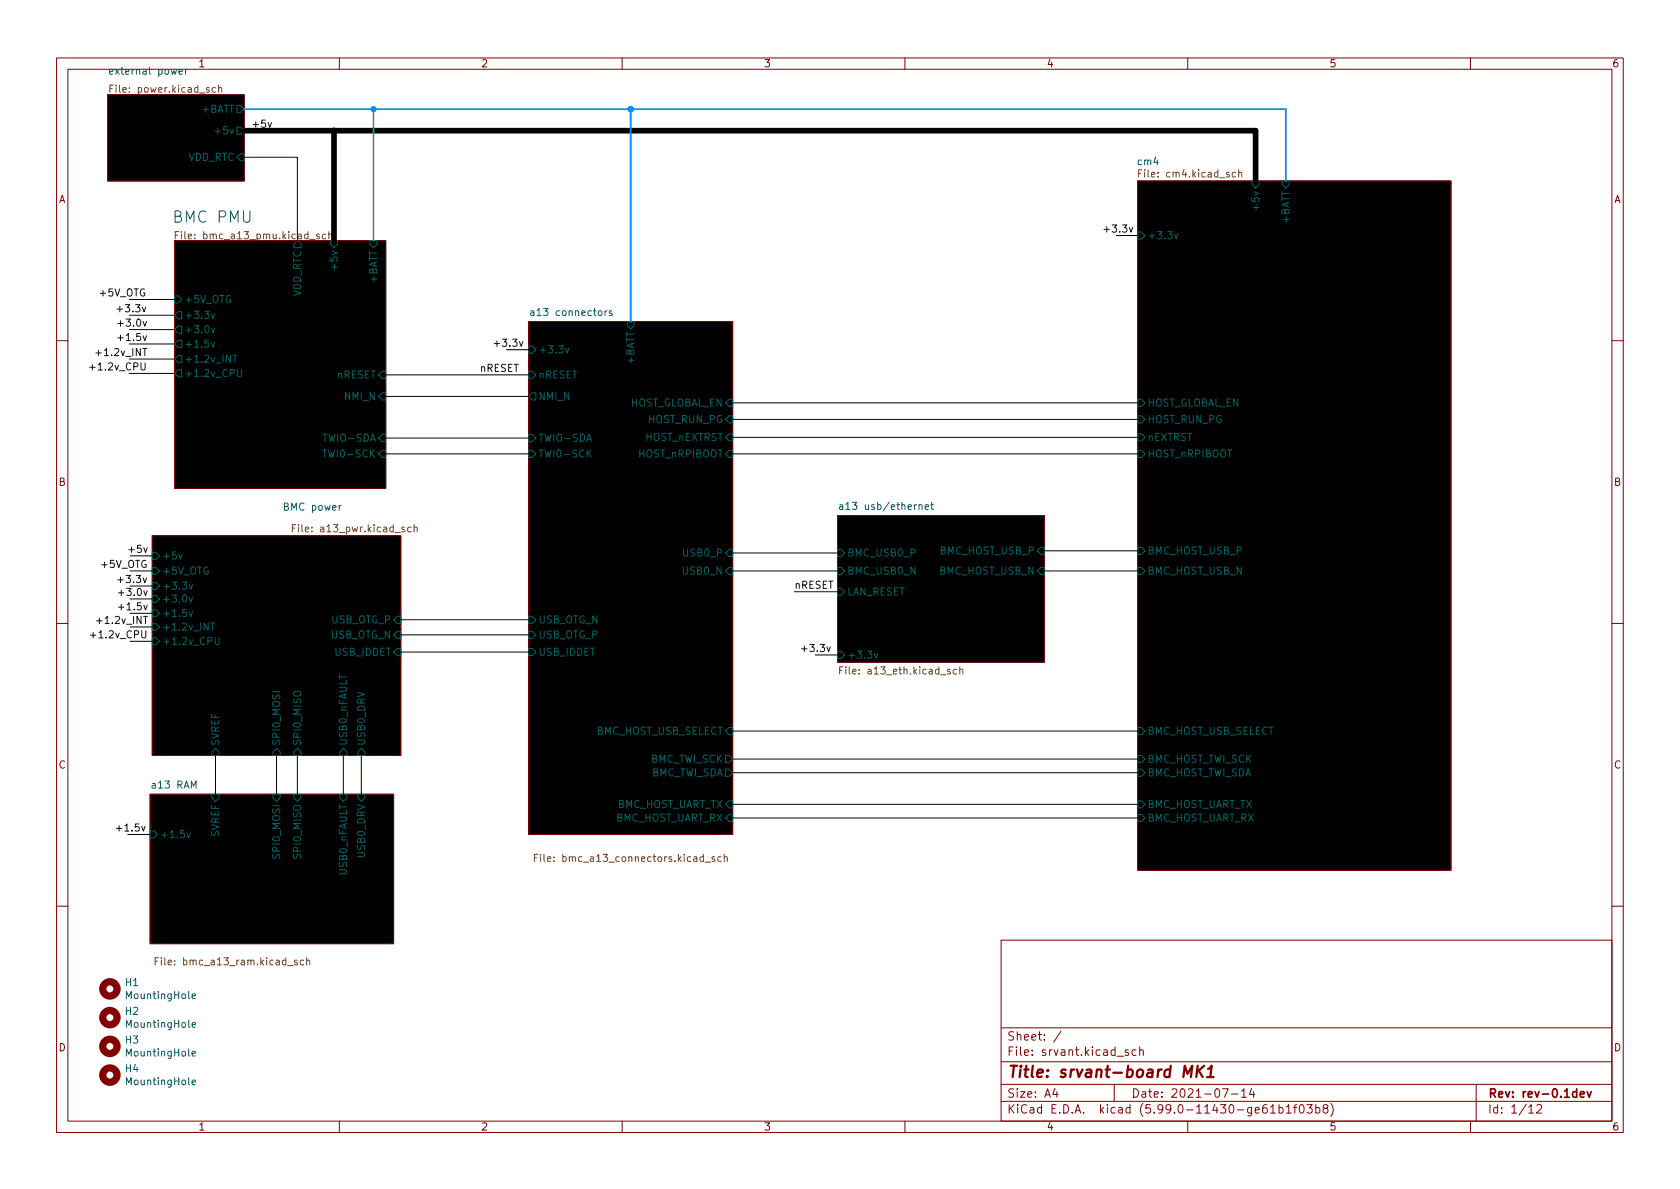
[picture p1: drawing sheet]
<svg xmlns="http://www.w3.org/2000/svg" width="297mm" height="210mm" viewBox="0 0 297 210" stroke-linecap="round" stroke-linejoin="round" font-family="sans-serif">
<g fill="none" stroke="#840000" stroke-width=".18">
<path d="M10 10.2h277v190.1h-277zM12 12.2h273v186.1h-273zM19 16.8h24.2v15.2h-24.2zM60 10.2v2M110 10.2v2M160 10.2v2M210 10.2v2M260 10.2v2M201.2 32h55.3v121.9h-55.3zM30.9 42.5h37.3v43.9h-37.3zM93.5 56.9h36v90.7h-36zM10 60.2h2"/>
<path d="M285 60.2h2M26.9 94.7h44v38.9h-44zM148.1 91.2h36.6v25.9h-36.6zM10 110.2h2M285 110.2h2M26.5 140.5h43.1v26.4h-43.1zM10 160.2h2M177 166.3h108v32h-108zM285 160.2h2M60 198.3v2M110 198.3v2M160 198.3v2"/>
<path d="M177 194.8h108M177 191.8h108M177 187.8h108M177 181.8h108M186.5 192.5l-.4 1h1M186.9 193v1M187.6 182.4l-1.3 1.9M197 191.8v3M199.5 185.7l-.4-.1-.2 .2 .1 .3 .5 .1v.4h-.6M200.9 185.7l-.5-.1-.3 .3v.4l.2 .3h.6M201.5 185.8l.2-.2 .4 .1v.9M201.5 185.1v1.5"/>
<path d="M210 198.3v2M216.1 192.5h1l-.6 1.5M217.7 193.5h1.2M219.5 193l.4-.5v1.5M219.5 194h.9M221.3 192.5l-.4 1h1M221.6 193v1M224.6 195.8l.5-.5v1.5M224.6 196.8h.9M226.1 195.9l.5-.1 .3 .3v.4l-.2 .3h-.6M226.1 195.3v1.5M227.4 195.8l.5-.5v1.5"/>
<path d="M227.4 196.8h.9M228.7 195.8h.6M229.3 195.3l-.4 .2v1.3M229.9 195.4l.2-.1a.81 .81 0 0 1 .6 .7 .81 .81 0 0 1-.3 .8h-.2a.81 .81 0 0 1-.6-.6 .81 .81 0 0 1 .3-.8zM231.1 195.3h.9l-.5 .6 .4 .1v.7l-.2 .1h-.4l-.2-.1M232.6 195.9l.5-.1 .3 .3v.4l-.2 .3h-.6M232.6 195.3v1.5M234.2 196l-.3-.3 .1-.2 .2-.2 .4 .1 .2 .2-.1 .2-.6 .2-.2 .3 .1 .4 .2 .1h.3l.3-.3-.1-.4-.2-.1M235.3 195.1a1.72 1.72 0 0 1 0 2.3M260 198.3v2M261 191.8v6.5M270.3 195.8l.4-.5v1.5"/>
<path d="M270.3 196.8h.9M271.7 195.5l.6-.2 .2 .2 .1 .3-.9 1h.9"/>
</g>
<path d="M279.4 193.5l.7-.1v-.3l-.5-.1-.2 .2 .1 .8h.6M280.6 193l.4 1 .3-1" fill="none" stroke="#840000" stroke-width=".3"/>
<path d="M209.2 190.5l.3-2 .5 1.4 .8-1.4-.2 2M211.8 188.5l-.3 2M211.9 189.3l.8 1.2M212.9 188.5l-1.3 1.1M213.4 190.5h1.2M213.6 189l.6-.5-.2 2" fill="none" stroke="#840000" stroke-width=".4"/>
<g fill="#000" stroke="#000" stroke-width=".18">
<path d="M19 16.8h24.2v15.2h-24.2zM201.2 32h55.3v121.9h-55.3zM30.9 42.5h37.3v43.9h-37.3zM93.5 56.9h36v90.7h-36zM26.9 94.7h44v38.9h-44zM148.1 91.2h36.6v25.9h-36.6zM26.5 140.5h43.1v26.4h-43.1z"/>
<circle cx="59.1" cy="23.1" r=".46"/>
</g>
<g fill="none" stroke="#725600" stroke-width=".18">
<path d="M19.4 15.7h.5M20 15.1h-.6v1.2M38.1 15.5h-.3l-.3 .2 .1 .6h.5M38.7 15.6l.1-.1h.3l.1 .8M38.7 15.1v1.2M201.3 30.6h.4M201.9 30h-.6v1.3M218.5 30.5h-.4l-.2 .2 .1 .5h.5M219 30.6l.2-.1h.3l.1 .8M219 30v1.3M31 41.6h.4M31.6 41h-.6v1.2"/>
<path d="M56.4 41.4h-.3l-.1 .2v.1l.4 .2v.3h-.4M57.6 41.4h-.4l-.2 .2 .1 .6h.5M58.1 41.5l.2-.1h.3l.1 .8M58.1 41v1.2M51.7 93.4h.4M52.3 92.8h-.6v1.2M72.7 93.3l-.4-.1-.2 .2 .1 .6h.5M73.2 93.3l.2-.1 .3 .1 .1 .7M73.2 92.8v1.2M148.5 118.5h.4M149.1 117.9h-.6v1.3M169.1 118.4l-.3-.1-.3 .3 .2 .5h.4"/>
<path d="M169.7 118.5l.2-.2 .3 .1v.8M169.7 117.9v1.3M94.5 151.7h.4M95.1 151.1h-.6v1.2M124.7 152.5h.9M126.4 151.6l-.3-.1-.2 .2v.2l.5 .1v.3h-.5M127.5 151.6l-.4-.1-.2 .2 .1 .6h.5M128.1 151.6l.1-.1 .3 .1 .1 .7M128.1 151.1v1.2M27.4 170h.5M28 169.4h-.6v1.2M53.7 169.8h-.4l-.2 .2 .1 .6h.5"/>
<path d="M54.2 169.9l.2-.1h.3l.1 .8M54.2 169.4v1.2"/>
</g>
<g fill="none" stroke="#006464" stroke-width=".18">
<path d="M19.4 12.7l.6-.1-.1-.3h-.3l-.2 .2v.6h.5M31.6 12.7l.7-.1-.1-.3h-.4l-.2 .2 .1 .6h.5M32.8 12.3v.8M33.2 12.3l-.4 .2M41.9 18.7h.6l.7 .6-.7 .6h-.6zM41.9 22.5h.6l.7 .6-.7 .6h-.6zM41.9 27.8l.6-.6h.7v1.2h-.7zM221.4 32h1.2v.6l-.6 .7-.6-.7zM226.7 32h1.3v.6l-.7 .7-.6-.7zM30.9 52.3h.6l.6 .7-.6 .6h-.6zM31.5 57.7h.6v1.2h-.6l-.6-.6zM31.5 55.1h.6v1.3h-.6l-.6-.7z"/>
<path d="M37.4 58l.3 .9 .3-.9M37.4 55.5l.3 .8 .3-.8M52.6 42.5l.6 .7v.6h-1.3v-.6zM58.4 42.5h1.3v.7l-.6 .6-.7-.6zM65.4 42.5h1.3v.7l-.7 .6-.6-.6zM93.9 55h.4l.1 .8M94.4 55.3h-.4l-.2 .2 .2 .3 .4-.1M107.3 55l-.3 .2M108.2 55h-.3l-.2 .1 .1 .2 .4 .1v.3h-.5M110.9 56.9h1.2v.6l-.6 .7-.6-.7zM201.2 41h.6l.6 .7-.6 .6h-.6zM207.7 41.4l.3 .8 .3-.8"/>
<path d="M31.5 60.2h.6v1.3h-.6l-.6-.7zM31.5 62.9h.6v1.2h-.6l-.6-.6zM31.5 65.4h.6v1.3h-.6l-.6-.7zM37.4 60.6l.3 .8 .3-.8M41.2 62.8h.7M41.5 62.8v1.3M42 65.3v1.1l.2 .2 .4-.1 .1-.1v-1.1M57 79.6h.8M57.4 79.6v1.2M67.6 76.8h.6v1.3h-.6l-.7-.6zM67.6 79.6h.6v1.3h-.6l-.7-.6zM67.6 69.5h.6v1.2h-.6l-.7-.6z"/>
<path d="M67.6 65.7h.6v1.2h-.6l-.7-.6zM93.5 61.2h.6l.6 .6-.6 .7h-.6zM93.5 79.6h.6l.6 .7-.6 .6h-.6zM93.5 76.8h.6l.6 .7-.6 .6h-.6zM93.5 70.1l.6-.6h.6v1.2h-.6zM93.5 65.7h.6l.6 .6-.6 .6h-.6zM100 61.6l.3 .8 .3-.8M103.7 78l.4-1.2 .5 1.2M104.5 79.6l-.7 .7M128.9 70.6h.6v1.3h-.6l-.6-.7zM128.9 73.5h.6v1.3h-.6l-.6-.6zM128.9 76.7h.6v1.3h-.6l-.6-.7z"/>
<path d="M128.9 79.6h.6v1.3h-.6l-.6-.6zM201.2 79.6h.6l.6 .7-.6 .6h-.6zM201.2 70.6h.6l.6 .6-.6 .7h-.6zM201.2 73.5h.6l.6 .7-.6 .6h-.6zM201.2 76.7h.6l.6 .6-.6 .7h-.6zM26.9 97.7h.7l.6 .6-.6 .6h-.7zM31.6 98l.3 .9 .3-.9M60.3 89.4l-.3 .2M104 80.1l.5 .7M128.9 97.1h.6v1.3h-.6l-.6-.6zM148.1 97.1h.6l.7 .7-.7 .6h-.6zM148.5 89.3h.4l.1 .8"/>
<path d="M149 89.6h-.4l-.2 .2 .2 .3 .4-.1M163.6 89.7l.6-.1-.1-.3-.3-.1-.2 .2v.6h.5M164.6 89.2h.4M164.7 88.8v1.1l.3 .2M184 96.8h.7v1.2h-.7l-.6-.6zM201.2 96.8h.6l.6 .6-.6 .6h-.6zM26.9 103h.7l.6 .6-.6 .7h-.7zM26.9 107.8h.7l.6 .7-.6 .6h-.7zM26.9 105.3h.7l.6 .6-.6 .6h-.7zM26.9 110.2h.7l.6 .7-.6 .6h-.7zM26.9 112.8h.7l.6 .6-.6 .6h-.7zM26.9 100.3h.7l.6 .7-.6 .6h-.7z"/>
<path d="M33.4 103.4l.3 .8 .3-.8M33.4 108.2l.3 .8 .3-.8M33.4 105.6l.3 .9 .3-.9M37.2 110.2h.8M37.6 110.2v1.2M38 112.7v1l.3 .3 .3-.1 .2-.2v-1M70.2 109h.7v1.2h-.7l-.6-.6zM70.2 111.6h.7v1.3h-.7l-.6-.6zM70.2 114.7h.7v1.2h-.7l-.6-.6zM93.5 114.7h.6l.6 .6-.6 .6h-.6zM93.5 111.6h.6l.6 .7-.6 .6h-.6zM93.5 109h.6l.6 .6-.6 .6h-.6z"/>
<path d="M128.9 100.3h.6v1.3h-.6l-.6-.6zM148.1 115.2h.6l.7 .6-.7 .7h-.6zM148.1 100.3h.6l.7 .7-.7 .6h-.6zM148.1 104h.6l.7 .6-.7 .7h-.6zM154.6 115.5l.3 .9 .3-.9M184 100.3h.7v1.3h-.7l-.6-.6zM201.2 100.3h.6l.6 .7-.6 .6h-.6zM38.1 132.3l.6 .7v.6h-1.2v-.6zM48.9 132.3l.6 .7v.6h-1.2v-.6zM52.6 132.3l.6 .7v.6h-1.3v-.6zM60.7 132.3l.6 .7v.6h-1.2v-.6zM63.9 132.3l.6 .7v.6h-1.3v-.6z"/>
<path d="M128.3 136h.6l.6 .6-.6 .7h-.6zM128.3 133.6h.6l.6 .6-.6 .7h-.6zM128.9 128.6h.6v1.3h-.6l-.6-.6zM201.2 128.6h.6l.6 .7-.6 .6h-.6zM201.2 136h.6l.6 .6-.6 .7h-.6zM201.2 133.6h.6l.6 .6-.6 .7h-.6zM26.5 146.9h.7l.6 .7-.6 .6h-.7zM33 147.3l.4 .8 .3-.8M37.5 140.5h1.2v.6l-.6 .6-.6-.6zM48.3 140.5h1.2v.6l-.6 .6-.6-.6zM51.9 140.5h1.3v.6l-.6 .6-.7-.6zM60.1 140.5h1.2v.6l-.6 .6-.6-.6z"/>
<path d="M63.2 140.5h1.3v.6l-.6 .6-.7-.6zM128.9 144h.6v1.3h-.6l-.6-.7zM128.9 141.6h.6v1.3h-.6l-.6-.7zM201.2 144h.6l.6 .6-.6 .7h-.6zM201.2 141.6h.6l.6 .6-.6 .7h-.6zM34 176.2l.6-.2-.1-.2-.4-.1-.1 .2v.6h.5M34 191.4l.6-.1-.1-.3h-.4l-.1 .2v.6h.5M34 181.2l.6-.1-.1-.2-.4-.1-.1 .2v.6h.5M34 186.3l.6-.1-.1-.2-.4-.1-.1 .2v.6h.5"/>
</g>
<g fill="none" stroke="#840000" stroke-width="1.3">
<circle cx="19.4" cy="174.9" r="1.27"/>
<circle cx="19.4" cy="180" r="1.27"/>
<circle cx="19.4" cy="190.1" r="1.27"/>
<circle cx="19.4" cy="185" r="1.27"/>
</g>
<g fill="none" stroke="#0f0f0f" stroke-width=".18">
<path d="M20.7 54.7h1M20.8 57.2h1M20.8 59.7h1M195.2 40.6h1M15.9 65h.9M17 62.4h.9M87.4 60.8h.9M16 112.3h1M17.1 109.8h.9M20.8 102.5h1M21 104.8h.9M21 107.4h.9"/>
<path d="M141.7 114.7h1M20.6 146.5h.9"/>
</g>
<g fill="none" stroke="#000" stroke-width=".18">
<path d="M43.2 27.8h9.4v14.7M22.9 58.3h8M22.9 53h8M22.9 55.7h8M197.4 41.7h3.8M22.9 60.8h8M22.9 63.5h8M22.9 66h8M68.2 66.3h25.3M68.2 70.1h25.3M68.2 77.5h25.3M89.5 61.8h4"/>
<path d="M129.5 71.2h71.7M129.5 74.2h71.7M129.5 77.3h71.7M23 98.3h3.9M68.2 80.3h25.3M129.5 97.8h18.6M129.5 80.3h71.7M184.7 97.4h16.5M23 101h3.9M23 110.9h3.9M23 113.4h3.9M23 103.6h3.9"/>
<path d="M23 108.5h3.9M23 105.9h3.9M70.9 112.3h22.6M70.9 115.3h22.6M70.9 109.6h22.6M129.5 101h18.6M140.5 104.6h7.6M144.1 115.8h4M184.7 101h16.5M38.1 133.6v6.9M48.9 133.6v6.9M52.6 133.6v6.9"/>
<path d="M60.7 133.6v6.9M63.9 133.6v6.9M129.5 134.2h71.7M129.5 129.3h71.7M129.5 136.6h71.7M22.6 147.6h3.9M129.5 142.2h71.7M129.5 144.6h71.7"/>
</g>
<path d="M43.2 23.1h178.8v8.9M59.1 23.1v19.4" fill="none" stroke="#000" stroke-width="1"/>
<path d="M43.2 19.3h184.1v12.7M66 19.3v23.2M111.5 19.3v37.6" fill="none" stroke="#068eff" stroke-width=".3"/>
<g fill="#068eff" stroke="#068eff" stroke-width=".18">
<circle cx="66" cy="19.3" r=".46"/>
<circle cx="111.5" cy="19.3" r=".5"/>
</g>
<text font-size="2.8" fill="#006464" x="30.9" y="39.4">BMC PMU</text>
<text font-size="2.8" fill="#840000" x="178" y="190.6">Title: srvant-board MK1</text>
<g font-size="2.1" fill="#840000">
<text x="178" y="184">Sheet: /</text>
<text x="178" y="186.7">File: srvant.kicad_sch</text>
<text x="178" y="196.9">KiCad E.D.A. kicad (5.99.0-11430-ge61b1f03b8)</text>
<text x="178" y="194.1">Size: A4</text>
<text x="200" y="194.1">Date: 2021-07-14</text>
<text x="263" y="194.1">Rev: rev-0.1dev</text>
<text x="263" y="196.9">Id: 1/12</text>
</g>
<g font-size="1.8" fill="#840000">
<text x="35" y="11.9">1</text>
<text x="85" y="11.9">2</text>
<text x="135" y="11.9">3</text>
<text x="185" y="11.9">4</text>
<text x="235" y="11.9">5</text>
<text x="285" y="11.9">6</text>
<text x="10.3" y="35.9">A</text>
<text x="285.3" y="35.9">A</text>
<text x="10.3" y="85.9">B</text>
<text x="285.3" y="85.9">B</text>
<text x="10.3" y="135.9">C</text>
<text x="285.3" y="135.9">C</text>
<text x="10.3" y="185.9">D</text>
<text x="285.3" y="185.9">D</text>
<text x="35" y="199.9">1</text>
<text x="85" y="199.9">2</text>
<text x="135" y="199.9">3</text>
<text x="185" y="199.9">4</text>
<text x="235" y="199.9">5</text>
<text x="285" y="199.9">6</text>
</g>
<g font-size="1.8" fill="#006464">
<text x="20" y="13.2">external power</text>
<text x="35.8" y="19.9">+BATT</text>
<text x="38.5" y="23.7">+5v</text>
<text x="33.2" y="28.4">VDD_RTC</text>
<text x="201.2" y="29.2">cm4</text>
<text x="222.6" y="36.6" transform="rotate(-90 222.6 36.6)">+5v</text>
<text x="228" y="39.4" transform="rotate(-90 228 39.4)">+BATT</text>
<text x="59.7" y="47.2" transform="rotate(-90 59.7 47.2)">+5v</text>
<text x="202.8" y="42.3">+3.3v</text>
<text x="32.5" y="53.6">+5V_OTG</text>
<text x="53.2" y="52.5" transform="rotate(-90 53.2 52.5)">VDD_RTC</text>
<text x="66.7" y="49.9" transform="rotate(-90 66.7 49.9)">+BATT</text>
<text x="32.5" y="58.9">+3.0v</text>
<text x="32.5" y="56.4">+3.3v</text>
<text x="94.5" y="55.9">a13 connectors</text>
<text x="32.5" y="61.5">+1.5v</text>
<text x="32.5" y="64.1">+1.2v_INT</text>
<text x="95.1" y="62.5">+3.3v</text>
<text x="112.1" y="64.3" transform="rotate(-90 112.1 64.3)">+BATT</text>
<text x="32.5" y="66.7">+1.2v_CPU</text>
<text x="59.6" y="66.9">nRESET</text>
<text x="61" y="70.7">NMI_N</text>
<text x="95.1" y="70.7">NMI_N</text>
<text x="95.1" y="66.9">nRESET</text>
<text x="111.1" y="71.9">HOST_GLOBAL_EN</text>
<text x="202.8" y="71.9">HOST_GLOBAL_EN</text>
<text x="113.9" y="78">HOST_nEXTRST</text>
<text x="114.6" y="74.8">HOST_RUN_PG</text>
<text x="202.8" y="74.8">HOST_RUN_PG</text>
<text x="202.8" y="78">nEXTRST</text>
<text x="57.6" y="78.1">TWIO-SDA</text>
<text x="58" y="80.9">TWI0-SCK</text>
<text x="95.1" y="80.9">TWI0-SCK</text>
<text x="95.1" y="78.1">TWIO-SDA</text>
<text x="112.9" y="80.9">HOST_nRPIBOOT</text>
<text x="202.8" y="80.9">HOST_nRPIBOOT</text>
<text x="50.4" y="90.3">BMC power</text>
<text x="149.6" y="90.2">a13 usb/ethernet</text>
<text x="28.6" y="101.6">+5V_OTG</text>
<text x="28.6" y="98.9">+5v</text>
<text x="120.9" y="101.6">USB0_N</text>
<text x="121" y="98.4">USB0_P</text>
<text x="149.7" y="98.4">BMC_USB0_P</text>
<text x="149.7" y="101.6">BMC_USB0_N</text>
<text x="166.1" y="101.6">BMC_HOST_USB_N</text>
<text x="166.2" y="98">BMC_HOST_USB_P</text>
<text x="202.8" y="101.6">BMC_HOST_USB_N</text>
<text x="202.8" y="98">BMC_HOST_USB_P</text>
<text x="28.6" y="104.3">+3.3v</text>
<text x="28.6" y="106.5">+3.0v</text>
<text x="149.7" y="105.3">LAN_RESET</text>
<text x="28.6" y="109.1">+1.5v</text>
<text x="28.6" y="111.5">+1.2v_INT</text>
<text x="58.4" y="112.9">USB_OTG_N</text>
<text x="58.5" y="110.2">USB_OTG_P</text>
<text x="95.1" y="112.9">USB_OTG_P</text>
<text x="95.1" y="110.2">USB_OTG_N</text>
<text x="28.6" y="114">+1.2v_CPU</text>
<text x="59.2" y="115.9">USB_IDDET</text>
<text x="95.1" y="115.9">USB_IDDET</text>
<text x="149.7" y="116.5">+3.3v</text>
<text x="38.7" y="131.9" transform="rotate(-90 38.7 131.9)">SVREF</text>
<text x="49.5" y="131.9" transform="rotate(-90 49.5 131.9)">SPI0_MOSI</text>
<text x="53.2" y="131.9" transform="rotate(-90 53.2 131.9)">SPI0_MISO</text>
<text x="61.3" y="131.9" transform="rotate(-90 61.3 131.9)">USB0_nFAULT</text>
<text x="64.5" y="131.9" transform="rotate(-90 64.5 131.9)">USB0_DRV</text>
<text x="105.3" y="129.9">BMC_HOST_USB_SELECT</text>
<text x="202.8" y="129.9">BMC_HOST_USB_SELECT</text>
<text x="114.9" y="137.3">BMC_TWI_SDA</text>
<text x="114.9" y="134.9">BMC_TWI_SCK</text>
<text x="202.8" y="137.3">BMC_HOST_TWI_SDA</text>
<text x="202.8" y="134.9">BMC_HOST_TWI_SCK</text>
<text x="27.1" y="139.4">a13 RAM</text>
<text x="108.8" y="142.9">BMC_HOST_UART_TX</text>
<text x="202.8" y="142.9">BMC_HOST_UART_TX</text>
<text x="28.2" y="148.2">+1.5v</text>
<text x="38.7" y="148" transform="rotate(-90 38.7 148)">SVREF</text>
<text x="108.6" y="145.3">BMC_HOST_UART_RX</text>
<text x="202.8" y="145.3">BMC_HOST_UART_RX</text>
<text x="49.5" y="151.4" transform="rotate(-90 49.5 151.4)">SPI0_MOSI</text>
<text x="53.2" y="151.4" transform="rotate(-90 53.2 151.4)">SPI0_MISO</text>
<text x="61.3" y="154.7" transform="rotate(-90 61.3 154.7)">USB0_nFAULT</text>
<text x="64.5" y="151.5" transform="rotate(-90 64.5 151.5)">USB0_DRV</text>
<text x="22.2" y="179.4">H2</text>
<text x="22.2" y="174.4">H1</text>
<text x="22.5" y="176.7">MountingHole</text>
<text x="22.2" y="184.5">H3</text>
<text x="22.5" y="181.7">MountingHole</text>
<text x="22.2" y="189.6">H4</text>
<text x="22.5" y="191.9">MountingHole</text>
<text x="22.5" y="186.8">MountingHole</text>
</g>
<g font-size="1.8" fill="#725600">
<text x="20.1" y="16.4">File: power.kicad_sch</text>
<text x="202.1" y="31.4">File: cm4.kicad_sch</text>
<text x="32.1" y="42.3">File: bmc_a13_pmu.kicad_sch</text>
<text x="52.6" y="94.1">File: a13_pwr.kicad_sch</text>
<text x="149.5" y="119.3">File: a13_eth.kicad_sch</text>
<text x="95.9" y="152.4">File: bmc_a13_connectors.kicad_sch</text>
<text x="28.6" y="170.7">File: bmc_a13_ram.kicad_sch</text>
</g>
<g font-size="1.8" fill="#0f0f0f">
<text x="45.3" y="22.6">+5v</text>
<text x="196.1" y="41.1">+3.3v</text>
<text x="17.9" y="52.4">+5V_OTG</text>
<text x="21.6" y="55.2">+3.3v</text>
<text x="21.7" y="57.7">+3.0v</text>
<text x="16.8" y="65.5">+1.2v_CPU</text>
<text x="17.9" y="63">+1.2v_INT</text>
<text x="21.7" y="60.3">+1.5v</text>
<text x="84.8" y="65.7">nRESET</text>
<text x="88.2" y="61.3">+3.3v</text>
<text x="18.1" y="100.4">+5V_OTG</text>
<text x="23.3" y="97.8">+5v</text>
<text x="21.7" y="103.1">+3.3v</text>
<text x="21.8" y="105.4">+3.0v</text>
<text x="21.8" y="107.9">+1.5v</text>
<text x="140.5" y="104.1">nRESET</text>
<text x="17" y="112.9">+1.2v_CPU</text>
<text x="18" y="110.3">+1.2v_INT</text>
<text x="142.6" y="115.3">+3.3v</text>
<text x="21.4" y="147">+1.5v</text>
</g>
</svg>
